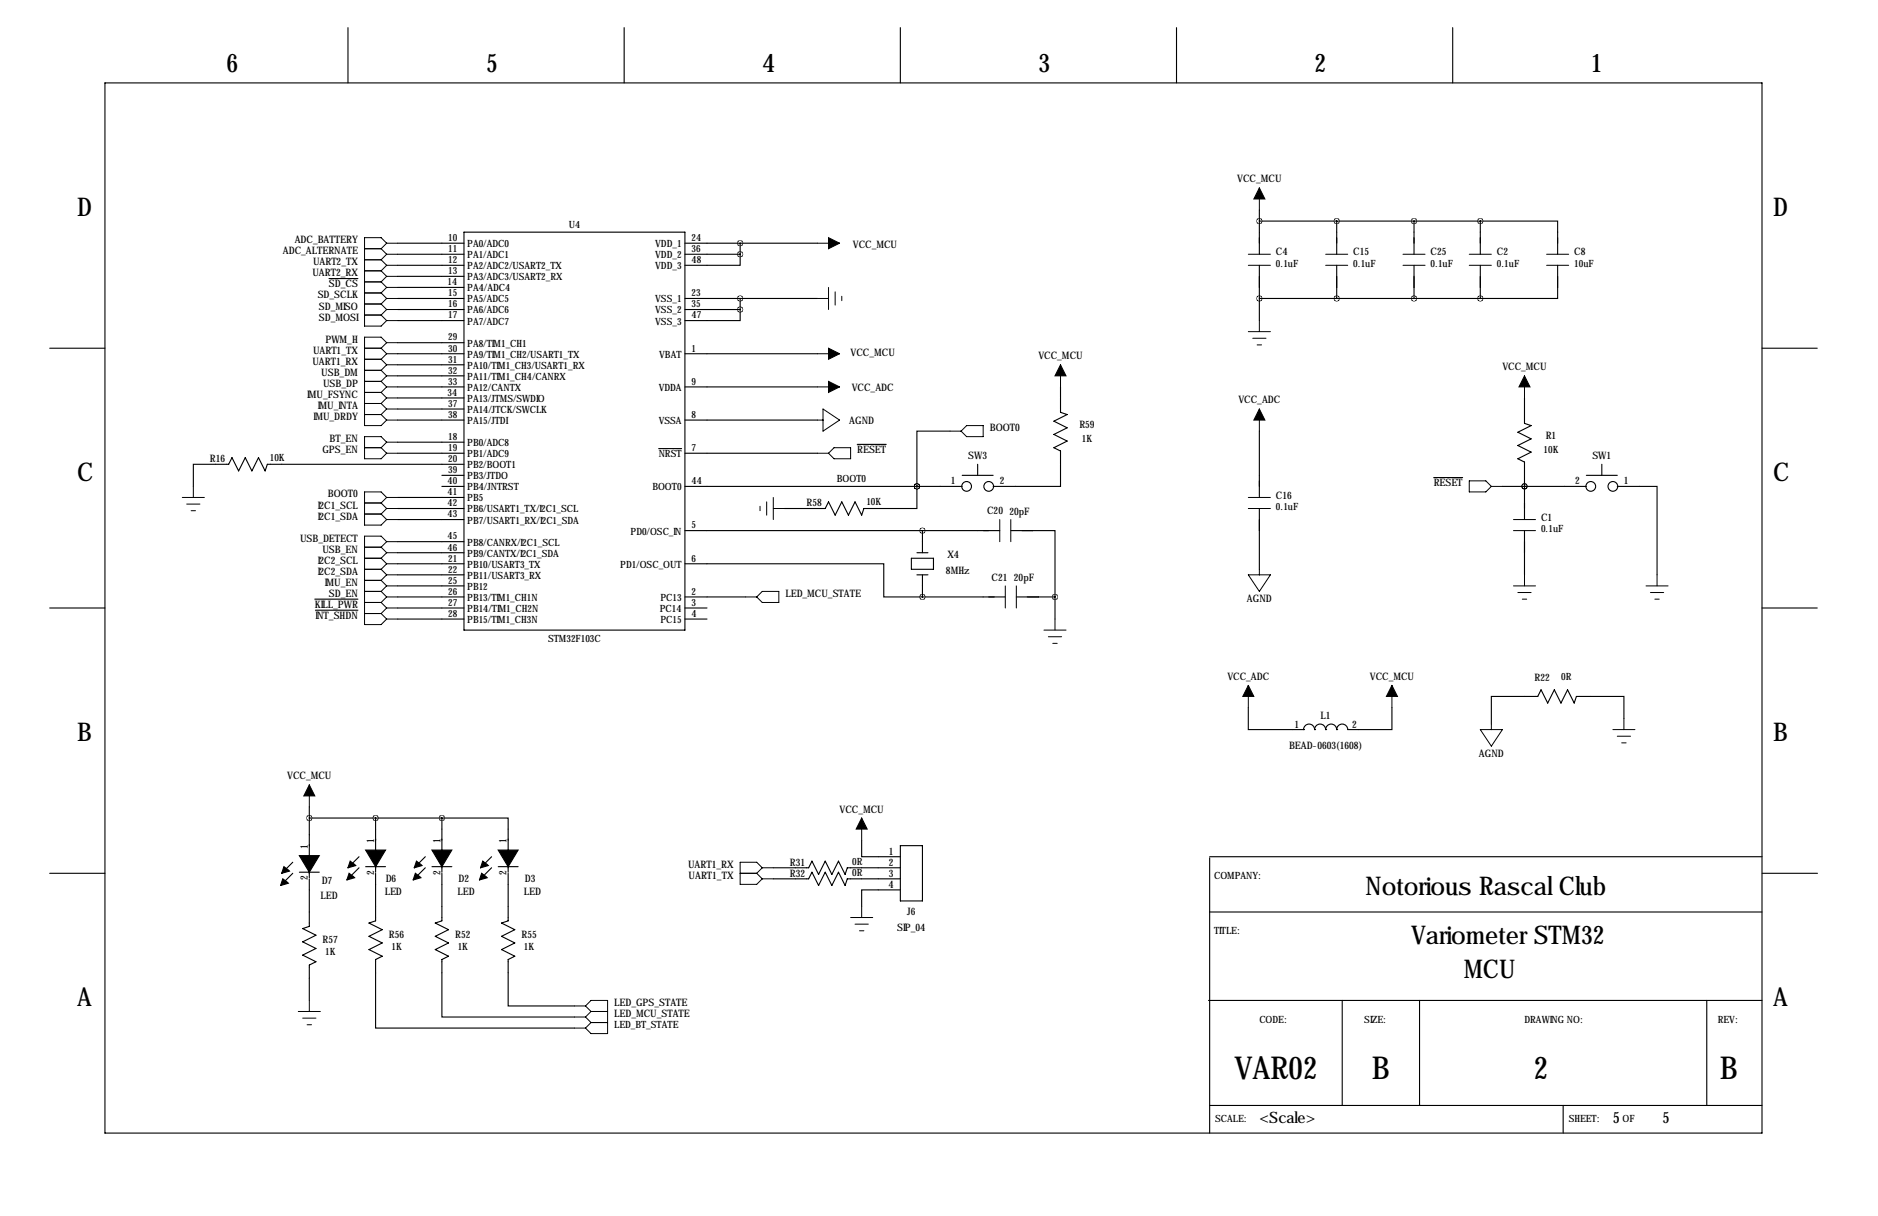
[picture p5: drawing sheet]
<svg xmlns="http://www.w3.org/2000/svg" width="432mm" height="279mm" viewBox="0 0 432 279" stroke-linecap="round" stroke-linejoin="round" font-family="sans-serif">
<g fill="none" stroke="#000" stroke-width=".25">
<path d="M24.1 19.1h381v241.2h-381zM80 6.4v12.7M143.5 6.4v12.7M207 6.4v12.7M270.5 6.4v12.7M334 6.4v12.7M91.4 55.9h15.3M91.4 58.4h15.3M106.7 53.3h50.8v91.5h-50.8zM157.5 55.9h30.5M157.5 58.4h12.7M170.2 58.4v2.6h-12.7"/>
<path d="M170.2 55.9v2.5M289.6 48.3v10.1M289.6 50.8h50.8M307.3 50.8v7.6M325.1 50.8v7.6M340.4 50.8h17.7v7.6M340.4 50.8v7.6M75.6 64h6.7M91.4 61h15.3M91.4 63.5h15.3M91.4 66h15.3M91.4 68.6h15.3"/>
<path d="M91.4 71.1h15.3M91.4 73.7h15.3M91.4 78.7h15.3M157.5 68.6h30.5M157.5 71.1h12.7M170.2 71.1v2.6h-12.7M170.2 68.6v2.5M289.6 68.6h50.8M289.6 61v12.7M307.3 61v7.6M325.1 61v7.6M340.4 61v7.6"/>
<path d="M358.1 61v7.6h-17.7M11.4 80h12.7M91.4 81.3h15.3M91.4 96.5h15.3M91.4 88.9h15.3M91.4 83.8h15.3M91.4 86.4h15.3M91.4 91.4h15.3M91.4 94h15.3M157.5 81.3h30.5M157.5 96.5h30.5M157.5 88.9h30.5"/>
<path d="M218.4 99.1h-7.6v12.7M243.8 88.9v5.8l1.6 .5-3.1 1.6 3.1 1.5-3.1 1.5 3.1 1.5-3.1 1.6 1.5 .7v8.2h-15.5M289.6 99.1v15.2M350.5 91.4v5.9l1.5 .5-3 1.5 3 1.5-3 1.6 3 1.5-3 1.5 1.5 .8v13.2M405.1 80h12.7M91.4 104.1h15.3M91.4 101.6h15.3M91.4 114.3h15.3M91.4 116.8h15.3M91.4 119.4h15.3M101.6 109.2h5.1M101.6 111.8h5.1"/>
<path d="M106.7 106.7h-45.2l-.5 1.5-1.6-3-1.5 3-1.5-3-1.5 3-1.6-3-.7 1.5h-8.2v5.1M151.4 103.1h5.3M157.5 104.1h30.5M157.5 111.8h63.7M197.1 102.1h6.7M210.8 111.8h.1M210.8 111.8v5h-12.2l-.5 1.6-1.5-3.1-1.5 3.1-1.6-3.1-1.5 3.1-1.5-3.1-.8 1.5h-9.4M221.2 109.2h7.1M224.8 106.7v2.5M289.6 116.8v14M329.6 109.7h6.7M345.4 111.8h19.3"/>
<path d="M350.5 111.8h.1M364.7 109.2h7.2M368.3 106.7v2.5M371.9 111.8h9.1v20.3M11.4 139.7h12.7M72.4 137.7h9.9M91.4 139.7h15.3M91.4 137.2h15.3M91.4 129.5h15.3M91.4 132.1h15.3M91.4 134.6h15.3M91.4 124.5h15.3"/>
<path d="M91.4 127h15.3M157.5 129.5h45.7v7.7h8.9M157.5 139.7h5.1M157.5 137.2h13.9M157.5 121.9h72.4M209.5 128.3h5.1v2.5h-5.1zM210.8 132.1h2.6M210.8 127h2.6M212.1 137.2h19M212.1 121.9v5.1M212.1 132.1v5.1M232.4 121.9h10.2v15.3"/>
<path d="M233.7 137.2h8.9M242.6 137.2v5M350.5 121.9v10.2M405.1 139.7h12.7M72.5 140.2h9.8M91.4 142.2h15.3M157.5 142.2h5.1M287 162.6v5h12.7M299.7 167.6a1.27 1.27 0 0 1 1.3-1.2 1.27 1.27 0 0 1 1.3 1.2M299.7 167.6h.1M302.3 167.6a1.27 1.27 0 0 1 1.2-1.2 1.27 1.27 0 0 1 1.3 1.2M302.3 167.6h.1"/>
<path d="M304.8 167.6a1.27 1.27 0 0 1 1.3-1.2 1.27 1.27 0 0 1 1.2 1.2M304.8 167.6h.1M307.3 167.6h.1M320 162.6v5h-10.1a1.27 1.27 0 0 0-1.3-1.2 1.27 1.27 0 0 0-1.3 1.2M373.4 165.1v-5.1h-10.9l-.6 1.5-1.5-3-1.5 3-1.5-3-1.5 3-1.6-3-.7 1.5h-10.7v6.4M67.3 198.1l-2.5 2.6M71.1 185.4v16.3M71.1 188h30.5M82.5 196.8l-2.5 2.6M82.5 199.4l-2.5 2.5M84.1 199.1h4.5M86.4 188v12.4"/>
<path d="M97.8 196.8l-2.6 2.6M97.8 199.4l-2.6 2.5M99.3 199.1h4.6M101.6 188h15.2v12.4M101.6 188v12.4M113 196.8l-2.5 2.6M113 199.4l-2.5 2.5M114.6 199.1h4.5M177.8 199.4h8.1l.8-1.5 1.5 3 1.5-3 1.6 3 1.5-3 1.5 3 .5-1.5h12.2M198.1 193v3.8h8.9M207 194.3h5.1v12.7h-5.1zM278.1 197.1v63.2"/>
<path d="M278.1 196.8h127M11.4 200.7h12.7M67.3 200.7l-2.5 2.5M68.8 200.4h4.6M71.1 201.9v11l-1.5 .5 3 1.5-3 1.5 3 1.5-3 1.6 3 1.5-1.5 .7v8.2M86.4 200.7v10.9l-1.6 .5 3.1 1.5-3.1 1.5 3.1 1.6-3.1 1.5 3.1 1.5-1.5 .8v15.7h45.7M101.6 200.7v10.9l-1.5 .5 3 1.5-3 1.5 3 1.6-3 1.5 3 1.5-1.5 .8v13.2h30.5M116.8 200.7v10.9l-1.5 .5 3.1 1.5-3.1 1.5 3.1 1.6-3.1 1.5 3.1 1.5-1.6 .8v10.6h15.3M177.8 201.9h8.1l.8-1.5 1.5 3.1 1.5-3.1 1.6 3.1 1.5-3.1 1.5 3.1 .5-1.6h12.2M207 204.5h-8.9v3.8M278.1 209.5h127M405.2 200.7h12.7"/>
<path d="M277.9 229.9h127.2M308.6 229.9v24.1M326.4 229.9v24.1M392.4 229.9v24.1M278.1 254h127M359.4 254v6.3"/>
<circle cx="222.2" cy="111.8" r="1.12"/>
<circle cx="227.3" cy="111.8" r="1.12"/>
<circle cx="365.8" cy="111.8" r="1.12"/>
<circle cx="370.8" cy="111.8" r="1.12"/>
</g>
<g fill="none" stroke="#000" stroke-width=".23">
<path d="M83.8 57.2h3.8M83.8 59.7h3.8M87.6 59.7l1.3 1.3M87.6 57.2l1.3 1.2M88.9 58.4h2.5M88.9 55.9h2.5M88.9 55.9l-1.3 1.3M88.9 55.9l-1.3-1.3h-3.8v20.3h3.8l1.3-1.2M88.9 58.4l-1.3 1.3M188 55.9h5M287 58.4h5.1M289.6 43.2v5.1"/>
<path d="M304.8 58.4h5.1M322.6 58.4h5.1M337.8 58.4h5.1M355.6 58.4h5.1M83.8 62.2h3.8M83.8 64.8h3.8M83.8 67.3h3.8M83.8 69.8h3.8M83.8 72.4h3.8M87.6 62.2l1.3 1.3M87.6 64.8l1.3 1.2M87.6 67.3l1.3 1.3"/>
<path d="M87.6 69.8l1.3 1.3M87.6 72.4l1.3 1.3M88.9 61h2.5M88.9 68.6h2.5M88.9 78.7l-1.3-1.2h-3.8v20.3h3.8l1.3-1.3M88.9 61l-1.3 1.2M88.9 63.5h2.5M88.9 63.5l-1.3 1.3M88.9 66h2.5M88.9 66l-1.3 1.3M88.9 78.7h2.5M88.9 78.7l-1.3 1.3"/>
<path d="M88.9 68.6l-1.3 1.2M88.9 71.1h2.5M88.9 71.1l-1.3 1.3M88.9 73.7h2.5M188 68.6h2.5M190.5 66v5.1M192 67.1v3M193.5 68.1v1M287 61h5.1M287 76.2h5.1M288 77.7h3.1M289.1 79.2h1"/>
<path d="M289.6 73.7v2.5M304.8 61h5.1M322.6 61h5.1M337.8 61h5.1M355.6 61h5.1M83.8 82.5h3.8M83.8 80h3.8M83.8 85.1h3.8M83.8 87.6h3.8M83.8 90.2h3.8M83.8 92.7h3.8M83.8 95.2h3.8"/>
<path d="M87.6 80l1.3 1.3M87.6 82.5l1.3 1.3M87.6 85.1l1.3 1.3M87.6 87.6l1.3 1.3M87.6 90.2l1.3 1.2M87.6 92.7l1.3 1.3M87.6 95.2l1.3 1.3M88.9 81.3h2.5M88.9 81.3l-1.3 1.2M88.9 83.8h2.5M88.9 83.8l-1.3 1.3M88.9 86.4h2.5"/>
<path d="M88.9 86.4l-1.3 1.2M88.9 88.9h2.5M88.9 88.9l-1.3 1.3M88.9 96.5h2.5M88.9 91.4h2.5M88.9 91.4l-1.3 1.3M88.9 94h2.5M88.9 94l-1.3 1.2M188 81.3h5M188 88.9h5M188 96.5h1.2M189.2 94l3.8 2.5-3.8 2.6z"/>
<path d="M218.4 99.1h2.6M222.2 97.8h3.9v2.5h-3.9l-1.2-1.2zM243.8 83.8v5.1M289.6 94v5.1M350.5 86.4v5M41.9 114.3h5.1M42.9 115.8h3.1M43.9 117.3h1.1M44.4 111.8v2.5M83.8 102.9h3.8M83.8 118.1h3.8M83.8 115.6h3.8"/>
<path d="M87.6 115.6l1.3 1.2M87.6 118.1l1.3 1.3M87.6 102.9l1.3 1.2M88.9 119.4h2.5M88.9 114.3h2.5M88.9 116.8h2.5M88.9 104.1h2.5M88.9 101.6l-1.3-1.3h-3.8v5.1h3.8l1.3-1.3M88.9 114.3l-1.3-1.3h-3.8v7.7h3.8l1.3-1.3M88.9 116.8l-1.3 1.3M88.9 114.3l-1.3 1.3M88.9 101.6h2.5"/>
<path d="M88.9 101.6l-1.3 1.3M174.8 116.3v1M176.3 115.3v3.1M177.8 116.8h2.5M177.8 114.3v5.1M188 104.1h2.5M191.8 102.9h3.8v2.5h-3.8l-1.3-1.3zM229.9 119.4v5.1M232.4 119.4v5.1M287 114.3h5.1M287 116.8h5.1M337.8 110.5h3.8l1.3 1.3-1.3 1.2h-3.8z"/>
<path d="M342.9 111.8h2.5M348 119.4h5.1M83.8 138.4h3.8M83.8 135.9h3.8M83.8 130.8h3.8M83.8 128.3h3.8M83.8 133.3h3.8M83.8 125.7h3.8M87.6 138.4l1.3 1.3M87.6 128.3l1.3 1.2M87.6 130.8l1.3 1.3M87.6 125.7l1.3 1.3"/>
<path d="M87.6 133.3l1.3 1.3M87.6 135.9l1.3 1.3M88.9 134.6h2.5M88.9 124.5l-1.3-1.3h-3.8v20.3h3.8l1.3-1.3M88.9 137.2h2.5M88.9 139.7h2.5M88.9 139.7l-1.3 1.3M88.9 129.5h2.5M88.9 129.5l-1.3 1.3M88.9 132.1h2.5M88.9 132.1l-1.3 1.2M88.9 127h2.5"/>
<path d="M88.9 127l-1.3 1.3M88.9 124.5h2.5M88.9 124.5l-1.3 1.2M88.9 134.6l-1.3 1.3M88.9 137.2l-1.3 1.2M171.4 137.2h2.6M175.3 135.9h3.8v2.5h-3.8l-1.3-1.2zM231.1 134.6v5.1M233.7 134.6v5.1M287 132.1h5.1l-2.5 3.8zM289.6 130.8v1.3M348 121.9h5.1"/>
<path d="M348 134.6h5.1M349 136.1h3M350 137.7h1M350.5 132.1v2.5M378.5 134.6h5M379.5 136.1h3M380.5 137.7h1M381 132.1v2.5M83.8 141h3.8M87.6 141l1.3 1.2M88.9 142.2h2.5M240 144.8h5.1"/>
<path d="M241 146.3h3.1M242.1 147.8h1M242.6 142.2v2.6M287 157.5v5.1M320 157.5v5.1M340.4 167.6h5l-2.5 3.8zM342.9 166.4v1.2M370.8 167.6h5.1M371.9 169.2h3M372.9 170.7h1M373.4 165.1v2.5M71.1 180.3v5.1"/>
<path d="M175.3 199.4h2.5M175.3 199.4l-1.3 1.3M175.3 199.4l-1.3-1.3h-3.8v5.1h3.8l1.3-1.3M198.1 188v5M170.2 200.7h3.8M174 200.7l1.3 1.2M175.3 201.9h2.5M195.6 210.8h5.1M196.6 212.3h3M197.6 213.9h1M198.1 208.3v2.5M68.6 232.4h5.1"/>
<path d="M69.6 233.9h3M70.6 235.5h1M71.1 229.9v2.5M132.1 236.2h2.5M132.1 233.7h2.5M132.1 231.1h2.5M134.6 231.1l1.3-1.2h3.8v7.6h-3.8l-1.3-1.3M134.6 233.7l1.3 1.2M134.6 231.1l1.3 1.3M135.9 232.4h3.8M135.9 234.9h3.8M135.9 234.9l-1.3 1.3"/>
<path d="M135.9 232.4l-1.3 1.3"/>
</g>
<g fill="#000" stroke="#000" stroke-width=".25">
<path d="M71.1 196.6h2.3l-2.3 3.8zM68.8 196.6h2.3v3.8zM80.5 197.9l1.3 1-1.8 .5zM86.4 195.3h2.2l-2.2 3.8zM84.1 195.3h2.3v3.8zM95.8 197.9l1.2 1-1.8 .5zM101.6 195.3h2.3l-2.3 3.8zM99.3 195.3h2.3v3.8zM111 197.9l1.3 1-1.8 .5zM116.8 195.3h2.3l-2.3 3.8zM114.6 195.3h2.2v3.8zM65 201.9l1.3 1-1.8 .6z"/>
<path d="M65.3 199.1l1.2 1.1-1.7 .5zM80.3 200.7l1.2 1-1.7 .5zM95.5 200.7l1.3 1-1.8 .5zM110.7 200.7l1.3 1-1.8 .5z"/>
</g>
<path d="M190.5 54.6l2.5 1.3-2.5 1.3zM289.6 43.2l1.2 2.5h-2.5zM190.5 80l2.5 1.3-2.5 1.2zM190.5 87.6l2.5 1.3-2.5 1.3zM243.8 83.8l1.3 2.6h-2.5zM289.6 94l1.2 2.5h-2.5zM350.5 86.4l1.3 2.5h-2.6zM287 157.5l1.3 2.5h-2.5zM320 157.5l1.3 2.5h-2.5zM71.1 180.3l1.3 2.6h-2.6zM198.1 188l1.3 2.5h-2.6z" fill="#000" stroke="#000" stroke-width=".23"/>
<path d="M170.1 71.1a.05 .05 0 0 0 .1 0 .05 .05 0 0 0-.1 0zM170.1 68.6a.05 .05 0 0 0 .1 0 .05 .05 0 0 0-.1 0zM212 137.2a.05 .05 0 0 0 .1 0 .05 .05 0 0 0-.1 0zM212 121.9a.05 .05 0 0 0 .1 0 .05 .05 0 0 0-.1 0zM170.1 58.4a.05 .05 0 0 0 .1 0 .05 .05 0 0 0-.1 0zM350.5 111.8a.05 .05 0 0 0 .1 0 .05 .05 0 0 0-.1 0zM289.5 68.6a.05 .05 0 0 0 .1 0 .05 .05 0 0 0-.1 0zM307.3 68.6a.05 .05 0 0 0 .1 0 .05 .05 0 0 0-.1 0zM325.1 68.6a.05 .05 0 0 0 .1 0 .05 .05 0 0 0-.1 0zM307.3 50.8a.05 .05 0 0 0 .1 0 .05 .05 0 0 0-.1 0zM325.1 50.8a.05 .05 0 0 0 .1 0 .05 .05 0 0 0-.1 0zM340.3 50.8a.05 .05 0 0 0 .1 0 .05 .05 0 0 0-.1 0zM340.3 68.6a.05 .05 0 0 0 .1 0 .05 .05 0 0 0-.1 0zM350.5 111.8a.05 .05 0 0 0 .1 0 .05 .05 0 0 0-.1 0zM86.3 188a.05 .05 0 0 0 .1 0 .05 .05 0 0 0-.1 0zM210.8 111.8a.05 .05 0 0 0 .1 0 .05 .05 0 0 0-.1 0zM210.8 111.8a.05 .05 0 0 0 .1 0 .05 .05 0 0 0-.1 0zM242.5 137.2a.05 .05 0 0 0 .1 0 .05 .05 0 0 0-.1 0zM170.1 55.9a.05 .05 0 0 0 .1 0 .05 .05 0 0 0-.1 0zM71.1 188a.05 .05 0 0 0 .1 0 .05 .05 0 0 0-.1 0zM289.5 50.8a.05 .05 0 0 0 .1 0 .05 .05 0 0 0-.1 0z" fill="#000" stroke="#000" stroke-width="1.3"/>
<g font-size="7.3">
<text x="283.8" y="248">VAR02</text>
<text x="315.4" y="248">B</text>
<text x="352.7" y="248">2</text>
<text x="395.4" y="248">B</text>
</g>
<g font-size="5.9">
<text x="52.1" y="16.5">6</text>
<text x="111.8" y="16.5">5</text>
<text x="175.3" y="16.5">4</text>
<text x="238.8" y="16.5">3</text>
<text x="302.3" y="16.5">2</text>
<text x="365.8" y="16.5">1</text>
<text x="17.8" y="49.5">D</text>
<text x="407.7" y="49.5">D</text>
<text x="17.8" y="110.5">C</text>
<text x="407.7" y="110.5">C</text>
<text x="17.8" y="170.2">B</text>
<text x="407.7" y="170.2">B</text>
<text x="314" y="205.5">Notorious Rascal Club</text>
<text x="324.5" y="217">Variometer STM32</text>
<text x="336.5" y="224.8">MCU</text>
<text x="17.8" y="231.1">A</text>
<text x="407.7" y="231.1">A</text>
</g>
<g font-size="3.6">
<text x="289.6" y="258">&lt;Scale&gt;</text>
<text x="370.8" y="258">5</text>
<text x="382.3" y="258">5</text>
</g>
<g font-size="2.4">
<text x="284.5" y="41.9">VCC_MCU</text>
<text x="65" y="58.4">ADC_ALTERNATE</text>
<text x="67.8" y="55.9">ADC_BATTERY</text>
<text x="196.1" y="56.9">VCC_MCU</text>
<text x="293.4" y="58.7">C4</text>
<text x="311.1" y="58.7">C15</text>
<text x="328.9" y="58.7">C25</text>
<text x="344.2" y="58.7">C2</text>
<text x="361.9" y="58.7">C8</text>
<text x="71.8" y="63.5">UART2_RX</text>
<text x="72" y="61">UART2_TX</text>
<text x="73.1" y="68.6">SD_SCLK</text>
<text x="73.3" y="71.1">SD_MISO</text>
<text x="75.6" y="66">SD_CS</text>
<text x="73.3" y="73.7">SD_MOSI</text>
<text x="71.8" y="83.8">UART1_RX</text>
<text x="72" y="81.3">UART1_TX</text>
<text x="74.8" y="78.7">PWM_H</text>
<text x="195.6" y="81.8">VCC_MCU</text>
<text x="238.7" y="82.5">VCC_MCU</text>
<text x="73.9" y="86.4">USB_DM</text>
<text x="74.3" y="88.9">USB_DP</text>
<text x="195.8" y="89.9">VCC_ADC</text>
<text x="345.4" y="85.1">VCC_MCU</text>
<text x="70.6" y="91.4">IMU_FSYNC</text>
<text x="73.1" y="94">IMU_INTA</text>
<text x="284.7" y="92.7">VCC_ADC</text>
<text x="72.1" y="96.5">IMU_DRDY</text>
<text x="75.8" y="101.6">BT_EN</text>
<text x="195.3" y="97.5">AGND</text>
<text x="227.6" y="99.1">BOOT0</text>
<text x="248.2" y="98.4">R59</text>
<text x="355.4" y="100.9">R1</text>
<text x="48.3" y="106.2">R16</text>
<text x="74.1" y="104.1">GPS_EN</text>
<text x="197.1" y="104.1">RESET</text>
<text x="222.6" y="105.4">SW3</text>
<text x="366.1" y="105.4">SW1</text>
<text x="218.6" y="111.3">1</text>
<text x="229.9" y="111.3">2</text>
<text x="329.6" y="111.8">RESET</text>
<text x="362.1" y="111.3">2</text>
<text x="373.4" y="111.3">1</text>
<text x="73.1" y="116.8">I2C1_SCL</text>
<text x="73.1" y="119.4">I2C1_SDA</text>
<text x="75.4" y="114.3">BOOT0</text>
<text x="185.4" y="116.3">R58</text>
<text x="227" y="118.2">C20</text>
<text x="232.1" y="118.4">20pF</text>
<text x="293.4" y="114.6">C16</text>
<text x="354.3" y="119.6">C1</text>
<text x="69" y="124.5">USB_DETECT</text>
<text x="73.1" y="129.5">I2C2_SCL</text>
<text x="74.1" y="127">USB_EN</text>
<text x="217.5" y="131.9">8MHz</text>
<text x="217.8" y="128.3">X4</text>
<text x="73.1" y="132.1">I2C2_SDA</text>
<text x="74.7" y="134.6">IMU_EN</text>
<text x="75.6" y="137.2">SD_EN</text>
<text x="180.6" y="137.2">LED_MCU_STATE</text>
<text x="228" y="133.4">C21</text>
<text x="233.1" y="133.6">20pF</text>
<text x="72.4" y="139.7">KILL_PWR</text>
<text x="72.5" y="142.2">INT_SHDN</text>
<text x="286.7" y="138.4">AGND</text>
<text x="282.2" y="156.2">VCC_ADC</text>
<text x="314.9" y="156.2">VCC_MCU</text>
<text x="352.8" y="156.5">R22</text>
<text x="297.6" y="167.4">1</text>
<text x="303.6" y="165.1">L1</text>
<text x="310.9" y="167.4">2</text>
<text x="296.4" y="172">BEAD-0603(1608)</text>
<text x="340" y="174">AGND</text>
<text x="66" y="179.1">VCC_MCU</text>
<text x="193" y="186.7">VCC_MCU</text>
<text x="70.8" y="195.1" transform="rotate(-90 70.8 195.1)">1</text>
<text x="86" y="193.8" transform="rotate(-90 86 193.8)">1</text>
<text x="101.2" y="193.8" transform="rotate(-90 101.2 193.8)">1</text>
<text x="116.5" y="193.8" transform="rotate(-90 116.5 193.8)">1</text>
<text x="204.4" y="196.3">1</text>
<text x="70.8" y="202.3" transform="rotate(-90 70.8 202.3)">2</text>
<text x="74" y="203.2">D7</text>
<text x="86" y="201" transform="rotate(-90 86 201)">2</text>
<text x="88.7" y="202.7">D6</text>
<text x="101.2" y="201" transform="rotate(-90 101.2 201)">2</text>
<text x="105.5" y="202.7">D2</text>
<text x="116.5" y="201" transform="rotate(-90 116.5 201)">2</text>
<text x="120.7" y="202.7">D3</text>
<text x="158.2" y="199.4">UART1_RX</text>
<text x="158.3" y="201.9">UART1_TX</text>
<text x="181.6" y="198.9">R31</text>
<text x="181.6" y="201.4">R32</text>
<text x="204.3" y="204">4</text>
<text x="204.4" y="201.4">3</text>
<text x="204.4" y="198.9">2</text>
<text x="73.7" y="206.6">LED</text>
<text x="88.5" y="205.6">LED</text>
<text x="105.2" y="205.6">LED</text>
<text x="120.5" y="205.6">LED</text>
<text x="89.4" y="215.5">R56</text>
<text x="104.7" y="215.5">R52</text>
<text x="119.9" y="215.5">R55</text>
<text x="206.3" y="214">SIP_04</text>
<text x="208.6" y="210.3">J6</text>
<text x="74.2" y="216.7">R57</text>
<text x="141.2" y="233.7">LED_MCU_STATE</text>
<text x="141.2" y="231.1">LED_GPS_STATE</text>
</g>
<g font-size="2.3">
<text x="130.8" y="52.3">U4</text>
<text x="103" y="55.4">10</text>
<text x="103" y="57.9">11</text>
<text x="107.4" y="56.8">PA0/ADC0</text>
<text x="107.4" y="59.3">PA1/ADC1</text>
<text x="150.7" y="56.8">VDD_1</text>
<text x="150.7" y="59.3">VDD_2</text>
<text x="159" y="55.4">24</text>
<text x="159" y="57.9">36</text>
<text x="102.9" y="65.5">14</text>
<text x="103" y="60.5">12</text>
<text x="103" y="63">13</text>
<text x="107.4" y="61.9">PA2/ADC2/USART2_TX</text>
<text x="107.4" y="64.4">PA3/ADC3/USART2_RX</text>
<text x="150.7" y="61.9">VDD_3</text>
<text x="159" y="60.5">48</text>
<text x="293.4" y="61.2">0.1uF</text>
<text x="311.1" y="61.2">0.1uF</text>
<text x="328.9" y="61.2">0.1uF</text>
<text x="344.2" y="61.2">0.1uF</text>
<text x="361.9" y="61.2">10uF</text>
<text x="103" y="68.1">15</text>
<text x="103" y="70.6">16</text>
<text x="107.4" y="66.9">PA4/ADC4</text>
<text x="107.4" y="69.5">PA5/ADC5</text>
<text x="150.7" y="69.5">VSS_1</text>
<text x="159" y="68.1">23</text>
<text x="159" y="70.6">35</text>
<text x="103" y="73.2">17</text>
<text x="107.4" y="72">PA6/ADC6</text>
<text x="107.4" y="74.6">PA7/ADC7</text>
<text x="150.7" y="72">VSS_2</text>
<text x="150.7" y="74.6">VSS_3</text>
<text x="159" y="73.2">47</text>
<text x="103" y="78.2">29</text>
<text x="103" y="80.8">30</text>
<text x="103" y="83.3">31</text>
<text x="107.4" y="79.6">PA8/TIM1_CH1</text>
<text x="107.4" y="82.2">PA9/TIM1_CH2/USART1_TX</text>
<text x="151.6" y="82.2">VBAT</text>
<text x="159" y="80.8">1</text>
<text x="103" y="85.9">32</text>
<text x="103" y="88.4">33</text>
<text x="107.4" y="84.7">PA10/TIM1_CH3/USART1_RX</text>
<text x="107.4" y="87.3">PA11/TIM1_CH4/CANRX</text>
<text x="107.4" y="89.8">PA12/CANTX</text>
<text x="151.4" y="89.8">VDDA</text>
<text x="159" y="88.4">9</text>
<text x="102.9" y="90.9">34</text>
<text x="103" y="93.5">37</text>
<text x="107.4" y="92.3">PA13/JTMS/SWDIO</text>
<text x="107.4" y="94.9">PA14/JTCK/SWCLK</text>
<text x="103" y="101.1">18</text>
<text x="103" y="96">38</text>
<text x="107.4" y="97.4">PA15/JTDI</text>
<text x="151.4" y="97.4">VSSA</text>
<text x="159" y="96">8</text>
<text x="248.8" y="101.6">1K</text>
<text x="62" y="105.9">10K</text>
<text x="103" y="103.6">19</text>
<text x="103" y="106.2">20</text>
<text x="107.4" y="102.5">PB0/ADC8</text>
<text x="107.4" y="105">PB1/ADC9</text>
<text x="107.4" y="107.6">PB2/BOOT1</text>
<text x="151.4" y="105">NRST</text>
<text x="159" y="103.6">7</text>
<text x="354.9" y="104.1">10K</text>
<text x="102.9" y="111.3">40</text>
<text x="102.9" y="113.8">41</text>
<text x="103" y="108.7">39</text>
<text x="107.4" y="110.1">PB3/JTDO</text>
<text x="107.4" y="112.7">PB4/JNTRST</text>
<text x="150" y="112.7">BOOT0</text>
<text x="159" y="111.3">44</text>
<text x="192.4" y="110.7">BOOT0</text>
<text x="102.9" y="116.3">42</text>
<text x="102.9" y="118.9">43</text>
<text x="107.4" y="115.2">PB5</text>
<text x="107.4" y="117.7">PB6/USART1_TX/I2C1_SCL</text>
<text x="199.2" y="116.1">10K</text>
<text x="293.4" y="117.1">0.1uF</text>
<text x="102.9" y="124">45</text>
<text x="107.4" y="120.3">PB7/USART1_RX/I2C1_SDA</text>
<text x="107.4" y="125.4">PB8/CANRX/I2C1_SCL</text>
<text x="145" y="122.8">PD0/OSC_IN</text>
<text x="159" y="121.4">5</text>
<text x="354.3" y="122.2">0.1uF</text>
<text x="102.9" y="126.5">46</text>
<text x="103" y="129">21</text>
<text x="103" y="131.6">22</text>
<text x="107.4" y="130.4">PB10/USART3_TX</text>
<text x="107.4" y="127.9">PB9/CANTX/I2C1_SDA</text>
<text x="142.6" y="130.4">PD1/OSC_OUT</text>
<text x="159" y="129">6</text>
<text x="103" y="134.1">25</text>
<text x="103" y="136.7">26</text>
<text x="107.4" y="133">PB11/USART3_RX</text>
<text x="107.4" y="135.5">PB12</text>
<text x="159" y="136.7">2</text>
<text x="103" y="139.2">27</text>
<text x="103" y="141.7">28</text>
<text x="107.4" y="138.1">PB13/TIM1_CH1N</text>
<text x="107.4" y="140.6">PB14/TIM1_CH2N</text>
<text x="107.4" y="143.1">PB15/TIM1_CH3N</text>
<text x="151.7" y="140.6">PC14</text>
<text x="151.8" y="138.1">PC13</text>
<text x="151.8" y="143.1">PC15</text>
<text x="159" y="139.2">3</text>
<text x="159" y="141.7">4</text>
<text x="126" y="147.6">STM32F103C</text>
<text x="359" y="156.2">0R</text>
<text x="195.9" y="198.7">0R</text>
<text x="195.9" y="201.2">0R</text>
<text x="279.1" y="201.9">COMPANY:</text>
<text x="279.1" y="214.6">TITLE:</text>
<text x="74.8" y="219.5">1K</text>
<text x="90" y="218.2">1K</text>
<text x="105.2" y="218.2">1K</text>
<text x="120.5" y="218.2">1K</text>
<text x="141.2" y="236.2">LED_BT_STATE</text>
<text x="289.6" y="234.9">CODE:</text>
<text x="313.7" y="234.9">SIZE:</text>
<text x="350.5" y="234.9">DRAWING NO:</text>
<text x="395" y="234.9">REV:</text>
<text x="279.4" y="257.8">SCALE:</text>
<text x="360.7" y="257.8">SHEET:</text>
<text x="373.1" y="257.8">OF</text>
</g>
</svg>
